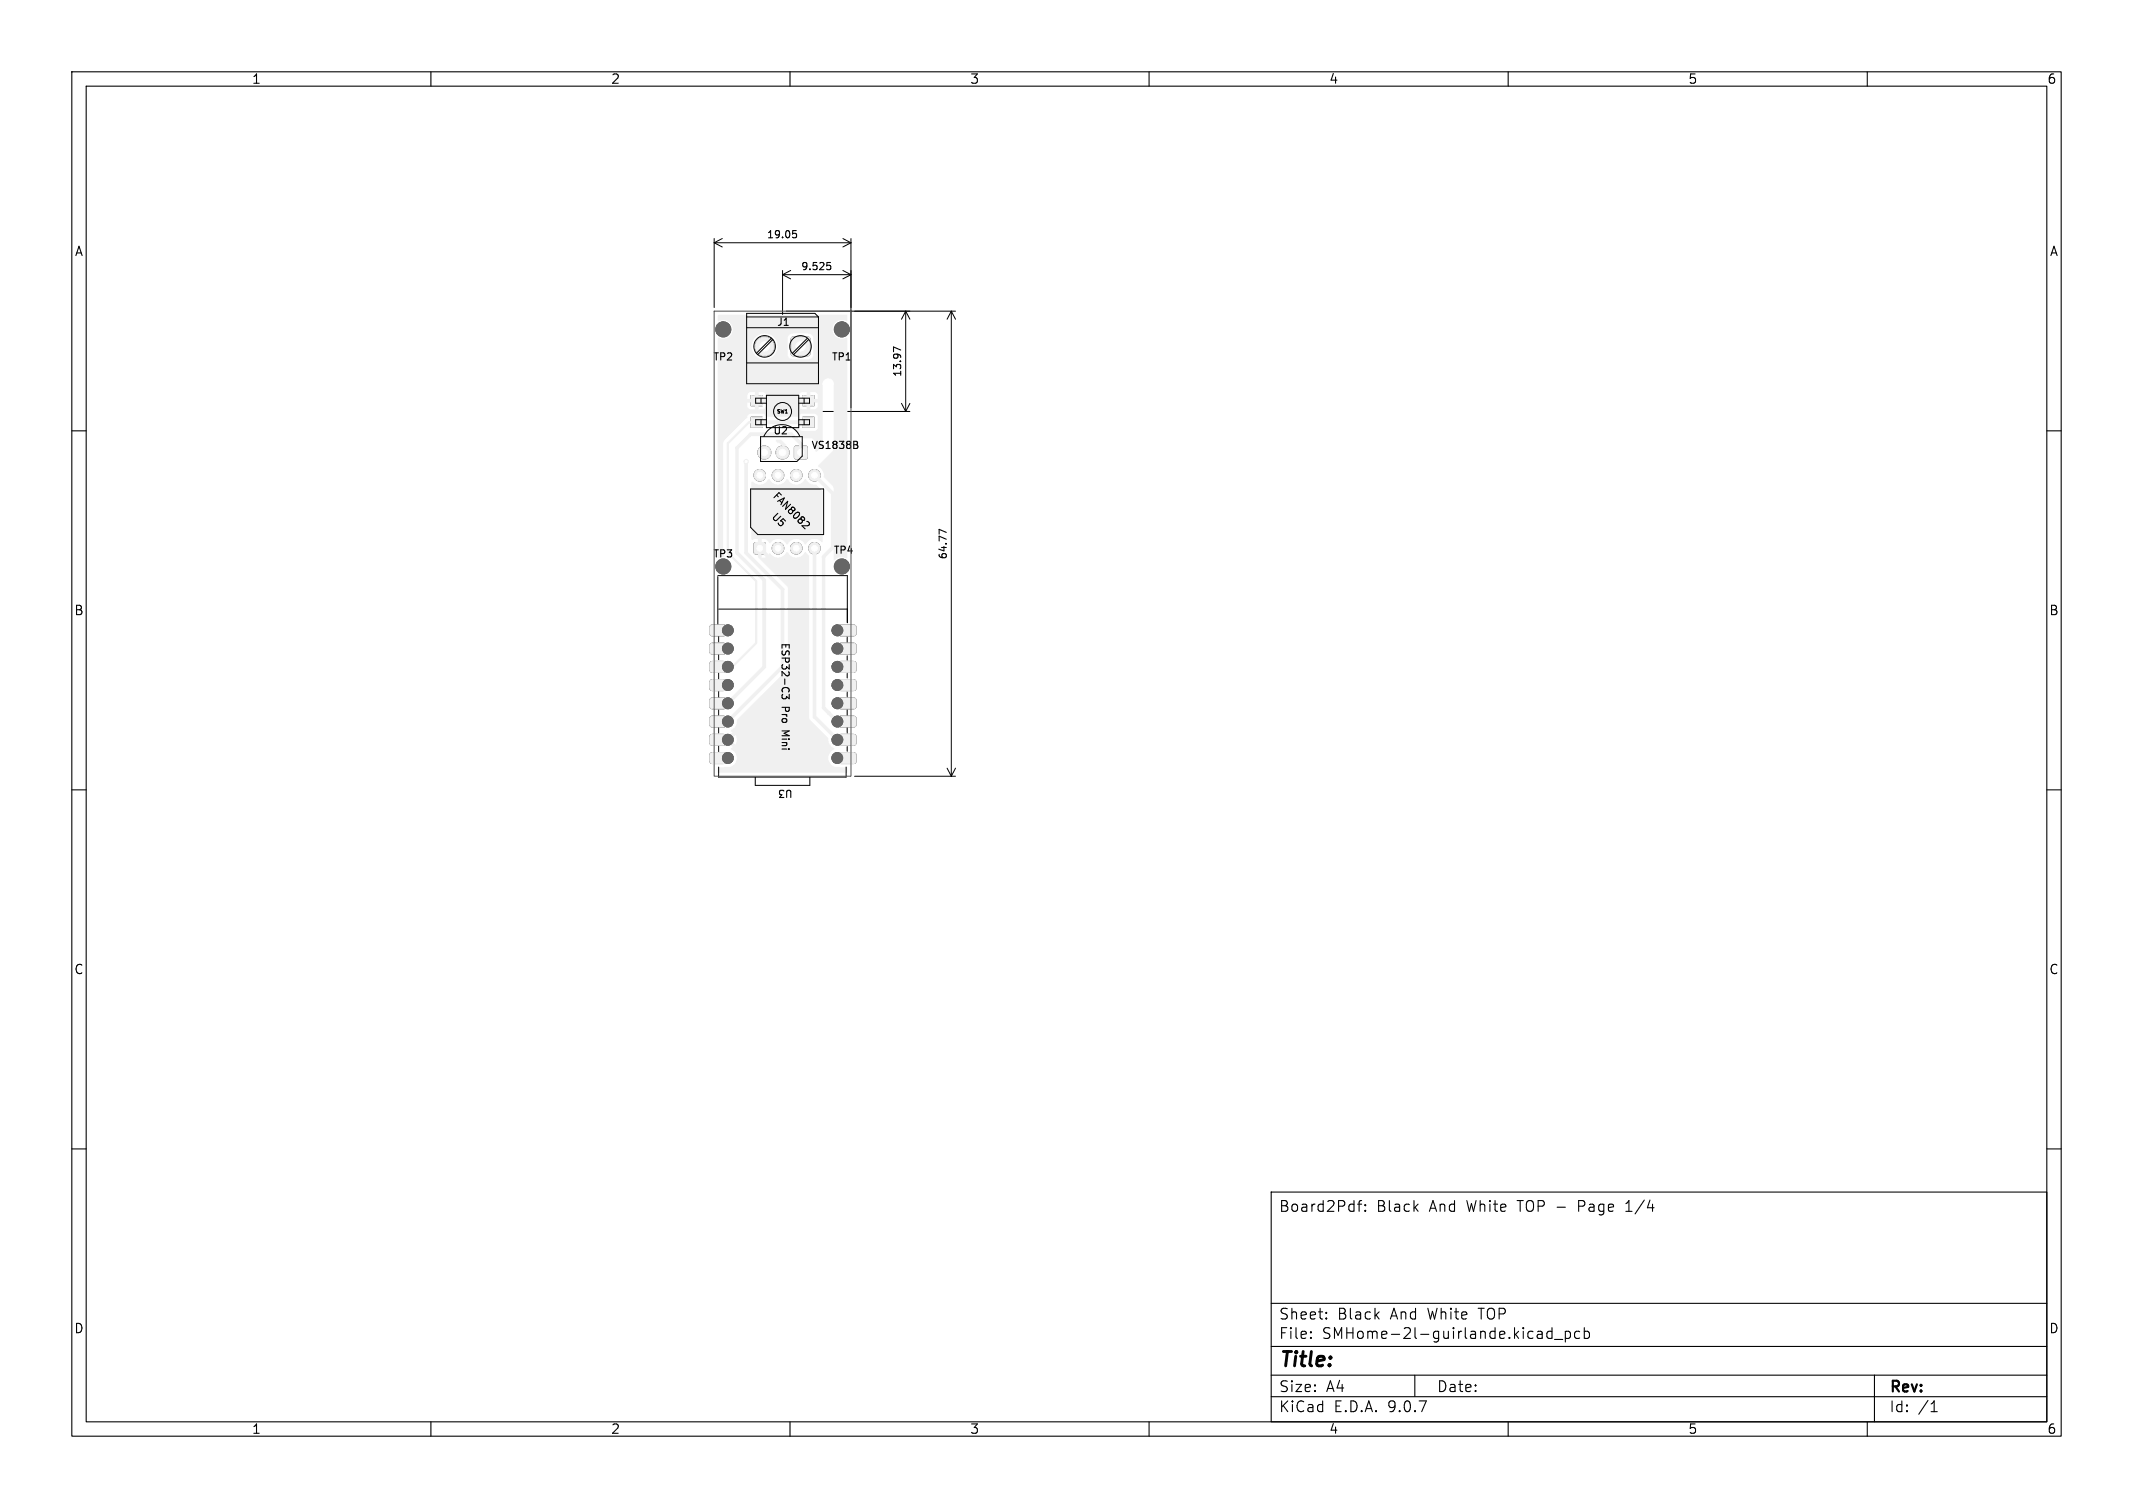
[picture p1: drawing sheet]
<svg xmlns="http://www.w3.org/2000/svg" width="297mm" height="210mm" viewBox="0 0 297 210" stroke-linecap="round" stroke-linejoin="round" font-family="sans-serif">
<path d="M110.4 32.1h.5M110.5 32.5h.2l.2 .2-.1 .4h-.3M115.2 36.6h.4M115.3 36.9h.2l.2 .2-.1 .4-.3 .1M125.4 48.7l-1-.4v.7M131.8 74.1l-1-.4v.7" fill="none" stroke="#000" stroke-width=".15"/>
<g fill="none" stroke="#000" stroke-width=".14">
<path d="M99.4 33.2v9.6M99.4 33.8h19.1M99.4 33.8l1.2 .6M100.6 33.2l-1.2 .6M109 37.7v19.1M109 38.3h9.5M109 38.3l1.1 .5M110.1 37.7l-1.1 .6M117.4 37.7l1.1 .6M117.4 33.2l1.1 .6M118.5 33.2v23.6M118.5 38.3l-1.1 .5"/>
<path d="M118.5 33.8l-1.1 .6M109.5 57.3h17.2M109.5 43.3h23.5M125.5 56.2l.6 1.1M126.1 43.3v14M126.1 43.3l.6 1.2M126.1 43.3l-.6 1.2M126.7 56.2l-.6 1.1M132.5 43.3v64.8M132.5 43.3l.5 1.2M132.5 43.3l-.6 1.2M119 108.1h14"/>
<path d="M131.9 107l.6 1.1M133 107l-.5 1.1"/>
</g>
<g fill="#000" stroke="#000" stroke-width=".14">
<path d="M104.6 58.1h1.6v1.4h-1.6zM104.6 55.1h1.6v1.4h-1.6zM111.8 55.1h1.6v1.4h-1.6zM110.2 47l.2-.1 2.3 .1 .1 .2-.1 2.3h-.2h-2.3v-.2zM111.8 58.1h1.6v1.4h-1.6zM105.1 75.6h.1h1.3l.1 .2-.1 1.3-.2 .1-1.2-.1-.1-.2zM110.7 62.2l.2-.1 1.4 .1 .1 .2-.1 1.4-.1 .1-1.5-.1-.1-.1zM99 87.1l.2-.1 1.7 .1 .2 .3-.1 1-.3 .2-1.7-.1-.2-.3v-.9zM99 89.6h.2h1.7l.2 .4-.1 .9-.3 .2-1.7-.1-.2-.3v-.9zM99 92.2l.2-.1 1.7 .1 .2 .3-.1 1-.3 .1h-1.7l-.2-.3v-.9zM99 94.7h.2h1.7l.2 .3-.1 1-.3 .2-1.7-.1-.2-.3v-.9zM99 97.3l.2-.1 1.7 .1 .2 .3-.1 1-.3 .1-1.7-.1-.2-.3v-.8z"/>
<path d="M116.9 97.3l.2-.1 2 .1 .1 .3-.1 1-.3 .1-1.9-.1-.2-.3v-.8zM116.9 94.7h.2h2l.1 .3-.1 1-.3 .2-1.9-.1-.2-.3v-.9zM116.9 92.2l.2-.1 2 .1 .1 .3-.1 1-.3 .1h-1.9l-.2-.3v-.9zM116.9 89.6h.2h2l.1 .4-.1 .9-.3 .2-1.9-.1-.2-.3v-.9zM116.9 87.1l.2-.1 2 .1 .1 .3-.1 1-.3 .2-1.9-.1-.2-.3v-.9zM99 99.8l.2-.1 1.7 .1 .2 .3-.1 1-.3 .2-1.7-.1-.2-.3v-.9zM99 104.9l.2-.1 1.7 .1 .2 .3-.1 1-.3 .1h-1.7l-.2-.3v-.9zM99 102.3h.2h1.7l.2 .4-.1 .9-.3 .2-1.7-.1-.2-.3v-.9zM116.9 104.9l.2-.1 2 .1 .1 .3-.1 1-.3 .1h-1.9l-.2-.3v-.9zM116.9 102.3h.2h2l.1 .4-.1 .9-.3 .2-1.9-.1-.2-.3v-.9zM116.9 99.8l.2-.1 2 .1 .1 .3-.1 1-.3 .2-1.9-.1-.2-.3v-.9z"/>
<circle cx="106.5" cy="48.2" r="1.3"/>
<circle cx="105.8" cy="66.2" r=".8"/>
<circle cx="106.4" cy="63" r=".9"/>
<circle cx="108.3" cy="76.4" r=".8"/>
<circle cx="108.3" cy="66.2" r=".8"/>
<circle cx="109" cy="63" r=".9"/>
<circle cx="110.9" cy="76.4" r=".8"/>
<circle cx="110.9" cy="66.2" r=".8"/>
<circle cx="113.4" cy="76.4" r=".8"/>
<circle cx="113.4" cy="66.2" r=".8"/>
<circle cx="101.3" cy="97.9" r=".75"/>
<circle cx="101.3" cy="90.3" r=".75"/>
<circle cx="101.3" cy="87.8" r=".75"/>
<circle cx="101.3" cy="92.9" r=".75"/>
<circle cx="101.3" cy="95.4" r=".75"/>
<circle cx="116.6" cy="92.9" r=".75"/>
<circle cx="116.6" cy="95.4" r=".75"/>
<circle cx="116.6" cy="97.9" r=".75"/>
<circle cx="116.6" cy="90.3" r=".75"/>
<circle cx="116.6" cy="87.8" r=".75"/>
<circle cx="101.3" cy="105.6" r=".75"/>
<circle cx="101.3" cy="100.5" r=".75"/>
<circle cx="101.3" cy="103" r=".75"/>
<circle cx="116.6" cy="105.6" r=".75"/>
<circle cx="116.6" cy="103" r=".75"/>
<circle cx="116.6" cy="100.5" r=".75"/>
</g>
<g fill="#f0f0f0" stroke="#f0f0f0" stroke-width=".14">
<path d="M105.1 75.6h.1h1.3l.1 .2-.1 1.3-.2 .1-1.2-.1-.1-.2z"/>
<path d="M111.8 58.1h1.6v1.4h-1.6z"/>
<path d="M104.6 58.1h1.6v1.4h-1.6z"/>
<path d="M111.8 55.1h1.6v1.4h-1.6z"/>
<path d="M104.6 55.1h1.6v1.4h-1.6z"/>
<path d="M110.2 47l.2-.1 2.3 .1 .1 .2-.1 2.3h-.2h-2.3v-.2z"/>
<path d="M99 87.1l.2-.1 1.7 .1 .2 .3-.1 1-.3 .2-1.7-.1-.2-.3v-.9z"/>
<path d="M99 89.6h.2h1.7l.2 .4-.1 .9-.3 .2-1.7-.1-.2-.3v-.9z"/>
<path d="M99 92.2l.2-.1 1.7 .1 .2 .3-.1 1-.3 .1h-1.7l-.2-.3v-.9z"/>
<path d="M99 94.7h.2h1.7l.2 .3-.1 1-.3 .2-1.7-.1-.2-.3v-.9z"/>
<path d="M99 97.3l.2-.1 1.7 .1 .2 .3-.1 1-.3 .1-1.7-.1-.2-.3v-.8z"/>
<path d="M116.9 104.9l.2-.1 2 .1 .1 .3-.1 1-.3 .1h-1.9l-.2-.3v-.9z"/>
<path d="M116.9 102.3h.2h2l.1 .4-.1 .9-.3 .2-1.9-.1-.2-.3v-.9z"/>
<path d="M116.9 99.8l.2-.1 2 .1 .1 .3-.1 1-.3 .2-1.9-.1-.2-.3v-.9z"/>
<path d="M116.9 97.3l.2-.1 2 .1 .1 .3-.1 1-.3 .1-1.9-.1-.2-.3v-.8z"/>
<path d="M116.9 94.7h.2h2l.1 .3-.1 1-.3 .2-1.9-.1-.2-.3v-.9z"/>
<path d="M116.9 92.2l.2-.1 2 .1 .1 .3-.1 1-.3 .1h-1.9l-.2-.3v-.9z"/>
<path d="M116.9 89.6h.2h2l.1 .4-.1 .9-.3 .2-1.9-.1-.2-.3v-.9z"/>
<path d="M116.9 87.1l.2-.1 2 .1 .1 .3-.1 1-.3 .2-1.9-.1-.2-.3v-.9z"/>
<path d="M99 99.8l.2-.1 1.7 .1 .2 .3-.1 1-.3 .2-1.7-.1-.2-.3v-.9z"/>
<path d="M99 104.9l.2-.1 1.7 .1 .2 .3-.1 1-.3 .1h-1.7l-.2-.3v-.9z"/>
<path d="M99 102.3h.2h1.7l.2 .4-.1 .9-.3 .2-1.7-.1-.2-.3v-.9z"/>
<path d="M110.7 62.2l.2-.1 1.4 .1 .1 .2-.1 1.4-.1 .1-1.5-.1-.1-.1z"/>
<circle cx="108.3" cy="76.4" r=".8"/>
<circle cx="110.9" cy="76.4" r=".8"/>
<circle cx="113.4" cy="76.4" r=".8"/>
<circle cx="113.4" cy="66.2" r=".8"/>
<circle cx="110.9" cy="66.2" r=".8"/>
<circle cx="108.3" cy="66.2" r=".8"/>
<circle cx="105.8" cy="66.2" r=".8"/>
<circle cx="106.5" cy="48.2" r="1.3"/>
<circle cx="101.3" cy="87.8" r=".75"/>
<circle cx="101.3" cy="90.3" r=".75"/>
<circle cx="101.3" cy="92.9" r=".75"/>
<circle cx="101.3" cy="95.4" r=".75"/>
<circle cx="101.3" cy="97.9" r=".75"/>
<circle cx="116.6" cy="105.6" r=".75"/>
<circle cx="116.6" cy="103" r=".75"/>
<circle cx="116.6" cy="100.5" r=".75"/>
<circle cx="116.6" cy="97.9" r=".75"/>
<circle cx="116.6" cy="95.4" r=".75"/>
<circle cx="116.6" cy="92.9" r=".75"/>
<circle cx="116.6" cy="90.3" r=".75"/>
<circle cx="116.6" cy="87.8" r=".75"/>
<circle cx="101.3" cy="100.5" r=".75"/>
<circle cx="101.3" cy="105.6" r=".75"/>
<circle cx="101.3" cy="103" r=".75"/>
<circle cx="109" cy="63" r=".9"/>
<circle cx="106.4" cy="63" r=".9"/>
<circle cx="103.9" cy="64.3" r=".3"/>
</g>
<path d="M105.4 55.8h7.2M105.4 58.8h7.2M103.9 64.3v12.7l5.1 5.1v10.8l-7.7 7.6M105.8 76.4l4.4 4.4v13.3l-8.9 8.9h-1.3M111.5 63v-1.2l-1.3-1.3h-5.7l-1.9 1.9v14.6l3.8 3.8v12.1l-5.1 5M113.4 66.2l2.6 2.5v7.6l-1.3 1.2v21.1l1.9 1.9M113.4 76.4v23.4l3.2 3.2M115.4 99.3h.1" fill="none" stroke="#f0f0f0" stroke-width=".5"/>
<path d="M105.4 58.8h-1.1l-3 2.9v15.3l4 3.9v8.7l-3.3 3.3h-1.7M100 100.5h1.3M100 100.5h.1" fill="none" stroke="#f0f0f0" stroke-width=".3"/>
<path d="M106.5 48.2l.3 .4" fill="none" stroke="#f0f0f0" stroke-width=".8"/>
<g fill="#f0f0f0">
<path d="M105.5 76.7l.2 .1 .3-.1v1a.98 .98 0 0 0 1.2-.6 1.44 1.44 0 0 0 2.4-.2 1.42 1.42 0 0 0 1.3 .8 1.42 1.42 0 0 0 1.2-.8l.6 .6v22.4l.1 .4 2.6 2.6a1.33 1.33 0 0 0 .8 1.3v.1a1.35 1.35 0 0 0-.3 2.3l.6 .2 1.4 .1 .1 .6-17.9 .1-.1-.1v-.7h.9a1.3 1.3 0 0 0 1.6-.8 1.3 1.3 0 0 0-.7-1.6v-.2l.2-.1-.6-.7h.2l.2-.3 .6 .6a1.24 1.24 0 0 0 0-1.4l-.6 .7-.2-.3-.2-.1 .6-.6-.2-.2v-.1a1.43 1.43 0 0 0 .8-1.4l6.9-7 .2-.4v-11.1l-.2-.2-3.9-4z"/>
<path d="M100 43.9l17.9-.1 .1 .2v.6l-.2 .1a1.31 1.31 0 0 0-1.9 1.2 1.31 1.31 0 0 0 2 1.1l.1 .1v30.5l-.2 .1a1.46 1.46 0 0 0-1.7 .3v-.1v-9.9l-.2-.4-1.2-1.1v-.2a1.53 1.53 0 0 0-.8-1.4l2-2 .2-.4v-8.8a.81 .81 0 0 0-.8-1 .81 .81 0 0 0-.7 1.1v8.2l-.9 .9-.2-.1v-1.2l-.2-.4-.4-.2h-1.1l-1.4-1.3 .1-.1h.7l.2 .3 .3 .1 1.9-.1 .3-.3v-1.6l-.3-.3-1.9-.1-.5 .5h-4.4l-.5-.5h-1.8a.59 .59 0 0 0-.5 .6l-3.2 3.1-.1 .4v15.4a.29 .29 0 0 1 0 .5l-.6 .1-.2-.1v-21h4.2l.1 .3 .3 .1h1.8l.2-.1 .2-.3h4.6l.1 .3 .3 .1h1.7l.3-.1 .2-.3v-.5h-1.1v.9h-.5v-.9h-1v.5h-4.6v-.5h-1.1v.9h-.5v-.9h-1v.5h-4.2v-1.5h4.2v.5h2.6v-.5h4.6v.5h2.6l-.1-.7-.4-.3h-.6v1h-.5v-1l-.8 .1-.2 .4h-4.6l-.3-.4-.8-.1v1h-.5v-1l-.8 .1-.2 .4h-4.2v-7h4.8v.3a1.8 1.8 0 0 0 2.4 1.5 1.8 1.8 0 0 0 .8-2.8h1.8v2.2a.74 .74 0 0 0 .7 .7h2.3l.4-.2 .2-.5v-2.2l-.2-.4-.4-.3h-2.3l-.5 .2-.2 .5h-1.8a1.8 1.8 0 0 0-2-.6 1.8 1.8 0 0 0-1.2 1.6h-4.8v-1a.29 .29 0 0 1 .5 0 1.31 1.31 0 0 0 1.6-1.4 1.31 1.31 0 0 0-1.9-1l-.2-.1z"/>
<path d="M104.7 67.1h.1a1.41 1.41 0 0 0 2.3-.4 1.43 1.43 0 0 0 2.5 0 1.43 1.43 0 0 0 2.5 0 1.62 1.62 0 0 0 1.6 .8l.9 1v6.9l-.2 .1a1.41 1.41 0 0 0-2.3 .3 1.42 1.42 0 0 0-1.2-.8 1.42 1.42 0 0 0-1.3 .8 1.44 1.44 0 0 0-2.5-.2 1.01 1.01 0 0 0-1.1-.5v.9h-.2h-.3v-.9h-.4l-.3 .1-.2-.1z"/>
<path d="M108.2 63.2h.2l.8-.7v.2l.3 .2-.7 .6h-.6l-.1-.1z"/>
<path d="M108.1 61.3l.7-.1 .7 .8-.3 .2v.1l-.8-.6a.31 .31 0 0 1-.4-.4z"/>
</g>
<g fill="#fff" stroke="#fff" stroke-width=".14">
<circle cx="103.9" cy="64.3" r=".15"/>
<circle cx="100.7" cy="78.9" r="1.05"/>
<circle cx="117.2" cy="45.9" r="1.05"/>
<circle cx="105.8" cy="76.4" r=".4"/>
<circle cx="108.3" cy="76.4" r=".4"/>
<circle cx="110.9" cy="76.4" r=".4"/>
<circle cx="113.4" cy="76.4" r=".4"/>
<circle cx="113.4" cy="66.2" r=".4"/>
<circle cx="110.9" cy="66.2" r=".4"/>
<circle cx="108.3" cy="66.2" r=".4"/>
<circle cx="105.8" cy="66.2" r=".4"/>
<circle cx="111.5" cy="48.2" r=".65"/>
<circle cx="106.5" cy="48.2" r=".65"/>
<circle cx="101.3" cy="87.8" r=".42"/>
<circle cx="101.3" cy="90.3" r=".42"/>
<circle cx="101.3" cy="92.9" r=".42"/>
<circle cx="101.3" cy="95.4" r=".42"/>
<circle cx="101.3" cy="97.9" r=".42"/>
<circle cx="116.6" cy="105.6" r=".42"/>
<circle cx="116.6" cy="103" r=".42"/>
<circle cx="116.6" cy="100.5" r=".42"/>
<circle cx="116.6" cy="97.9" r=".42"/>
<circle cx="116.6" cy="95.4" r=".42"/>
<circle cx="116.6" cy="92.9" r=".42"/>
<circle cx="116.6" cy="90.3" r=".42"/>
<circle cx="116.6" cy="87.8" r=".42"/>
<circle cx="101.3" cy="100.5" r=".42"/>
<circle cx="101.3" cy="105.6" r=".42"/>
<circle cx="101.3" cy="103" r=".42"/>
<circle cx="100.7" cy="45.9" r="1.05"/>
<circle cx="117.2" cy="78.9" r="1.05"/>
<circle cx="111.5" cy="63" r=".45"/>
<circle cx="109" cy="63" r=".45"/>
<circle cx="106.4" cy="63" r=".45"/>
</g>
<g fill="none" stroke="#000" stroke-width=".15">
<path d="M10 10h277v190h-277zM12 12h273v186h-273zM60 10v2M110 10v2M160 10v2M210 10v2M260 10v2M10 60h2M112.5 72.6l.2 .4-.2 .2M119.2 61.5l.2 .1-.2 .3 .2 .1 .1 .3-.2 .2h-.4M285 60h2M109 96.7l-.1 .4 .2 .2h.3l.1-.3 .4 .3v-.6"/>
<path d="M10 110h2M285 110h2M10 160h2M177 166h108v32h-108zM189 167.7h.6M189.6 167.2l-.3 .1-.1 .1v1.3M190.1 168.6h.1l-.1 .1M190.1 168.6h-.1l.1 .1M190.1 167.8v.1M190.1 168.6v.1M190.1 167.8h.1l-.1 .1M190.1 167.8h-.1l.1 .1"/>
<path d="M226.4 168.7h.8M226.7 167.4l-.3 .2M285 160h2M60 198v2M110 198v2M160 198v2M177 194.5h108M177 191.5h108M177 187.5h108M177 181.5h108M182.5 186.3h.1l-.1 .1M182.5 186.3v.1"/>
<path d="M182.5 185.5v.1M182.5 185.5h.1l-.1 .1M184.7 183.6v.1M184.7 183.6h-.1l.1 .1M184.7 182.8v.1M184.7 182.8h-.1l.1 .1M197 191.5v3M210 198v2M216.1 184.9v1.5M216.1 185.5l-.4-.1-.3 .3v.4l.1 .2 .2 .1 .4-.1M216.5 186.5h1.1M218 185.5l.4-.1 .3 .3v.4l-.2 .2-.1 .1-.4-.1"/>
<path d="M218 185.4v1.5M220 185.5l-.5-.1-.3 .3v.4l.2 .2 .1 .1 .5-.1M220.6 185.5l.4-.1 .3 .3v.4l-.1 .2-.2 .1-.4-.1M220.6 184.9v1.5M260 198v2M261 191.5v6.5M268.9 196.6h.8M269 195.5l.3-.4v1.5"/>
</g>
<g fill="none" stroke="#000" stroke-width=".14">
<path d="M104 43.6h9.5l.5 .5v9.3h-10zM104 44.1h10M104 45.6h10M104 50.5h10M106 55.5v.7M106 58.5v.7M106.7 55.5h-1.5v.7h1.5M106.7 58.5h-1.5v.7h1.5M106.7 55.1h4.5v4.5h-4.5zM107.4 47.1l-2.1 2.1M107.6 47.3l-2.1 2.1M111.2 55.5h1.5v.7h-1.5"/>
<path d="M111.2 58.5h1.5v.7h-1.5M112 55.5v.7M112 58.5v.7M112.4 47.1l-2.1 2.1M112.6 47.3l-2.1 2.1M104.5 68.1h10.2v6.3h-9.2l-1-1zM105.9 60.8h5.8v2.7l-.7 .8h-5.1zM111.4 60.7a2.73 2.73 0 0 0-2.5-1.6 2.73 2.73 0 0 0-2.5 1.7M99.9 80.2h18.1v6.5M99.9 80.3v6.6M100.1 88.7v.7M100.1 91.2v.7"/>
<path d="M100.1 93.8v.7M100.1 96.3v.8M100.1 98.9v.7M100.1 84.8h17.9M118 88.7v.7M118 91.3v.6M118 93.8v.6M118 96.4v.6M118 98.9v.7M100.1 101.4v.7M100.1 103.9v.8M100.1 106.8v1.4h17.7v-1.4"/>
<path d="M105.2 108.2v1.2h7.6v-1.2M118 101.4v.7M118 104v.6"/>
<circle cx="106.5" cy="48.2" r="1.5"/>
<circle cx="109" cy="57.3" r="1.25"/>
<circle cx="111.5" cy="48.2" r="1.5"/>
</g>
<path d="M99.4 43.3h19.1v64.8h-19.1z" fill="none" stroke="#575757" stroke-width=".14"/>
<g fill="#666" stroke="#666" stroke-width=".14">
<circle cx="100.7" cy="78.9" r="1.05"/>
<circle cx="117.2" cy="45.9" r="1.05"/>
<circle cx="101.3" cy="87.8" r=".75"/>
<circle cx="101.3" cy="90.3" r=".75"/>
<circle cx="101.3" cy="92.9" r=".75"/>
<circle cx="101.3" cy="95.4" r=".75"/>
<circle cx="101.3" cy="97.9" r=".75"/>
<circle cx="116.6" cy="105.6" r=".75"/>
<circle cx="116.6" cy="103" r=".75"/>
<circle cx="116.6" cy="100.5" r=".75"/>
<circle cx="116.6" cy="97.9" r=".75"/>
<circle cx="116.6" cy="95.4" r=".75"/>
<circle cx="116.6" cy="92.9" r=".75"/>
<circle cx="116.6" cy="90.3" r=".75"/>
<circle cx="116.6" cy="87.8" r=".75"/>
<circle cx="101.3" cy="100.5" r=".75"/>
<circle cx="101.3" cy="105.6" r=".75"/>
<circle cx="101.3" cy="103" r=".75"/>
<circle cx="100.7" cy="45.9" r="1.05"/>
<circle cx="117.2" cy="78.9" r="1.05"/>
</g>
<text font-size="2.8" x="178" y="190.9">Title:</text>
<g font-size="2.1">
<text x="178" y="169">Board2Pdf:</text>
<text x="191.7" y="169">Black</text>
<text x="199.1" y="169">And</text>
<text x="204.4" y="169">White</text>
<text x="211.6" y="169">TOP -</text>
<text x="220.3" y="169">Page</text>
<text x="227.1" y="169">1/4</text>
<text x="178" y="184">Sheet:</text>
<text x="186.2" y="184">Black</text>
<text x="193.7" y="184">And</text>
<text x="199" y="184">White</text>
<text x="206.2" y="184">TOP</text>
<text x="178" y="186.7">File:</text>
<text x="184.1" y="186.7">SMHome-2l-guirlande.kicad_pcb</text>
<text x="178" y="196.9">KiCad</text>
<text x="178" y="194.1">Size:</text>
<text x="184.7" y="194.1">A4</text>
<text x="185.7" y="196.9">E.D.A.</text>
<text x="193.3" y="196.9">9.0.7</text>
<text x="200" y="194.1">Date:</text>
<text x="263" y="194.3">Rev:</text>
<text x="263" y="196.9">Id:</text>
<text x="267.1" y="196.9">/1</text>
</g>
<g font-size="1.8">
<text x="35" y="11.9">1</text>
<text x="85" y="11.9">2</text>
<text x="135" y="11.9">3</text>
<text x="185" y="11.9">4</text>
<text x="235" y="11.9">5</text>
<text x="285" y="11.9">6</text>
<text x="10.3" y="35.9">A</text>
<text x="285.4" y="35.9">A</text>
<text x="10.3" y="85.9">B</text>
<text x="285.3" y="85.9">B</text>
<text x="10.3" y="135.9">C</text>
<text x="285.3" y="135.9">C</text>
<text x="10.3" y="185.9">D</text>
<text x="285.3" y="185.9">D</text>
<text x="35" y="199.9">1</text>
<text x="85" y="199.9">2</text>
<text x="135" y="199.9">3</text>
<text x="185" y="199.9">4</text>
<text x="235" y="199.9">5</text>
<text x="285" y="199.9">6</text>
</g>
<g font-size="1.4">
<text x="106.7" y="33.4">19.05</text>
<text x="111.5" y="37.8">9.525</text>
<text x="108.1" y="45.6">J1</text>
<text x="99.2" y="50.4">TP2</text>
<text x="115.7" y="50.4">TP1</text>
<text x="125.7" y="52.6" transform="rotate(-90 125.7 52.6)">13.97</text>
<text x="107.6" y="60.7">U2</text>
<text x="112.9" y="62.7">VS1838B</text>
<text x="107.3" y="69.2" transform="rotate(45 107.3 69.2)">FAN8082</text>
<text x="99.2" y="77.8">TP3</text>
<text x="107.1" y="72.1" transform="rotate(45 107.1 72.1)">U5</text>
<text x="116" y="77.3">TP4</text>
<text x="132" y="78" transform="rotate(-90 132 78)">64.77</text>
<text x="108.6" y="89.4" transform="rotate(90 108.6 89.4)">ESP32-C3</text>
<text x="108.6" y="98.4" transform="rotate(90 108.6 98.4)">Pro</text>
<text x="108.6" y="101.9" transform="rotate(90 108.6 101.9)">Mini</text>
<text x="110.5" y="109.8" transform="rotate(-180 110.5 109.8)">U3</text>
</g>
<text font-size=".7" x="108.1" y="57.7">SW1</text>
</svg>
